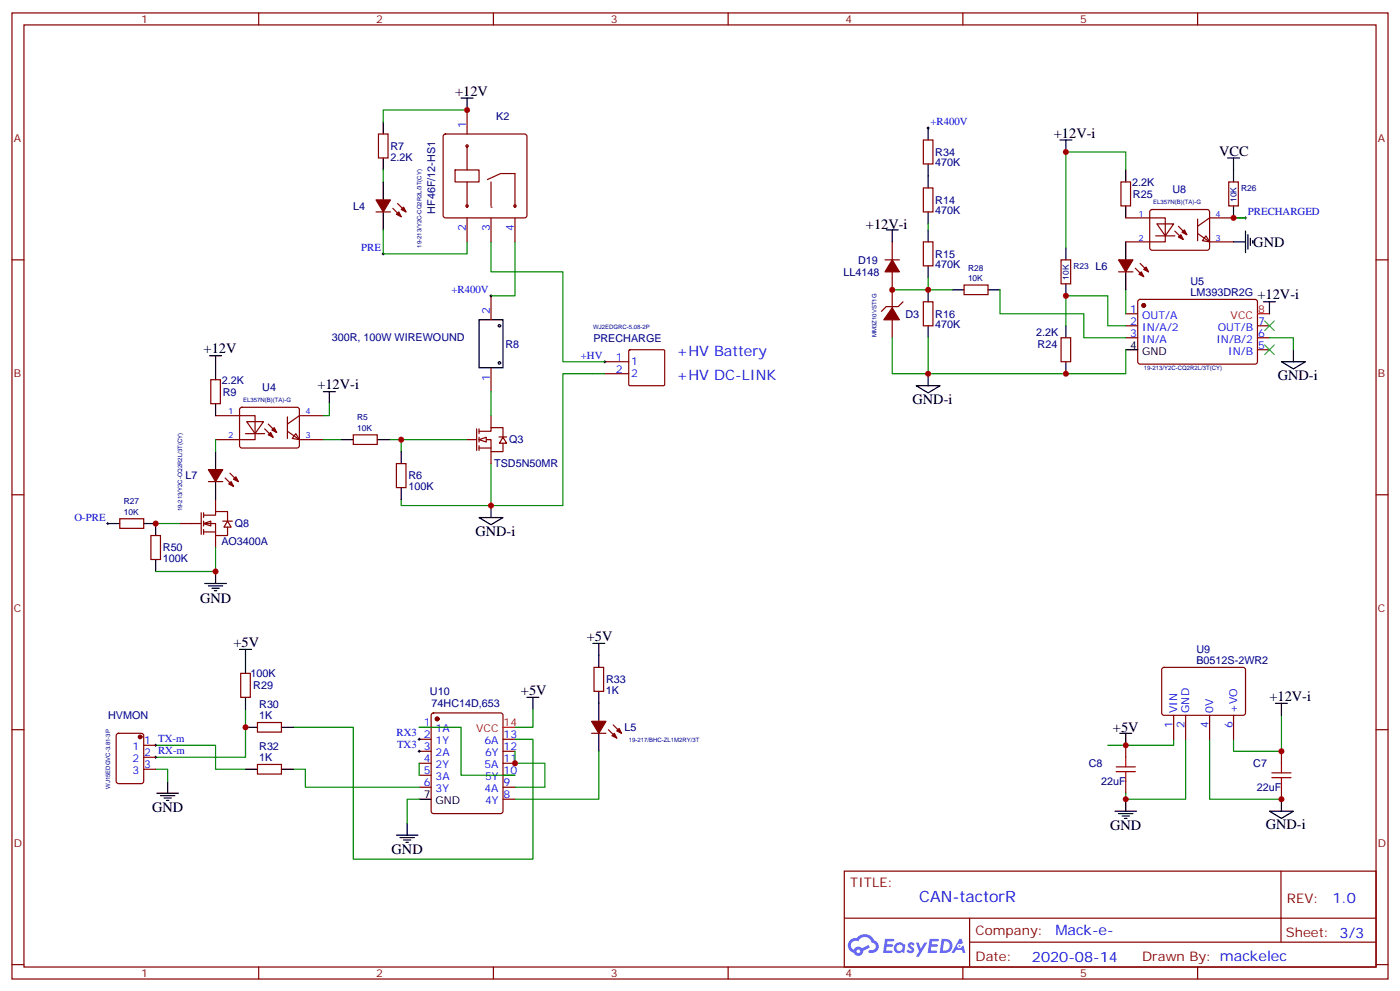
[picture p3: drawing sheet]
<svg xmlns="http://www.w3.org/2000/svg" width="412mm" height="292mm" viewBox="0 0 412 292" stroke-linecap="round" stroke-linejoin="round" font-family="sans-serif">
<g fill="none" stroke="#870000" stroke-width=".35">
<path d="M3.5 3.8h405.4v284.3h-405.4zM7.1 7.3h398.2v277.3h-398.2zM76.2 3.8v3.5M145.3 3.8v3.5M214.5 3.8v3.5M283.6 3.8v3.5M352.8 3.8v3.5M3.5 76.5h3.6M405.3 76.5h3.6M3.5 145.6h3.6M405.3 145.6h3.6M3.5 214.8h3.6"/>
<path d="M405.3 214.8h3.6M248.7 256.4h156.6v28.2h-156.6zM377.3 256.4v20.9M248.7 270.2h156.5M285.6 277.3h119.6M285.6 270.2v14.2M3.5 283.9h3.6M76.2 284.6v3.5M145.3 284.6v3.5M214.5 284.6v3.5M283.6 284.6v3.5M352.8 284.6v3.5"/>
<path d="M405.3 283.9h3.6"/>
</g>
<g fill="#5487ff">
<path d="M267.7 277.6a1.22 1.22 0 0 1 1.7 .2l-.4 .6a.47 .47 0 0 0-.3-.4 .47 .47 0 0 0-.5 .2l.1 .2a1.14 1.14 0 0 1 .8 1.8 1.14 1.14 0 0 1-1.9 0l-.2-.2 .5-.6 .7 .5a.29 .29 0 0 0 .3-.3 .29 .29 0 0 0-.2-.3 1.04 1.04 0 0 1-.6-1.7z"/>
<path d="M260.7 276.3h2.4l.3 .2-.2 .5-1.8 .1-.1 .8h1.5l.3 .4-.3 .4h-1.6l-.2 1.1h1.7l.2 .3-.2 .3-2.6 .1z"/>
<path d="M273.8 276.3h2.4l.3 .2-.1 .5-1.8 .1-.2 .8h1.6l.3 .4-.4 .4h-1.6l-.1 1.1h1.7l.2 .3-.2 .3-2.6 .1z"/>
<path d="M282.6 276.3h.7l.3 1.3-.6 .3a.69 .69 0 0 0-1 .3 .69 .69 0 0 0 .4 .9 .69 .69 0 0 0 .9-.6l.5-.2 .6 2.2h-.8l-.2-.9h-1.8l-.5 .9h-.8z"/>
<path d="M269.8 277.4h.8l.6 1.8 1.1-1.8h.9l-2.6 4.2h-.8l.9-1.5z"/>
<path d="M277.4 276.3l-.6 4.2h1.3a2.11 2.11 0 0 0 2.5-2.1 2.11 2.11 0 0 0-2.5-2.1zM278.1 277.1a1.39 1.39 0 0 1 1.7 1.4 1.39 1.39 0 0 1-1.8 1.3h-.3z"/>
<path d="M263.7 277.9a1.54 1.54 0 0 0-.1 2.2 1.54 1.54 0 0 0 2.2 .1l.6 .3 .3-2.3-.2-.3h-.4a1.49 1.49 0 0 0-2.4 0zM264 278.9a.94 .94 0 0 1 1.8 0 .94 .94 0 0 1-1.8 0z"/>
<path d="M250.4 276.7a2.18 2.18 0 0 0 1.1 3.7 1.44 1.44 0 0 0 1.6 .9 1.44 1.44 0 0 0 1.2-1.4l2-1.1-.5-.7-1.9 1a1.47 1.47 0 0 0-2.4 .4 1.39 1.39 0 0 1-.7-1.9 1.39 1.39 0 0 1 2-.5 2.12 2.12 0 0 1 2.2-1.3 2.12 2.12 0 0 1 1.9 1.7 1.14 1.14 0 0 1 1.1 1.4 1.14 1.14 0 0 1-1.7 .7 .43 .43 0 0 0-.5 .4 .43 .43 0 0 0 .4 .5 1.98 1.98 0 0 0 2.5-1.2 1.98 1.98 0 0 0-1.2-2.6 3.1 3.1 0 0 0-5.3-.6l-.9 .1zM252.3 280a.55 .55 0 0 1 1.1 0 .55 .55 0 0 1-1.1 0z"/>
<circle cx="282.6" cy="278.4" r=".26"/>
</g>
<path d="M174.6 110h-8.8v38.8h-47.6v-1.8M114.7 129.4h22.9M144.6 136.5v12.3" fill="none" stroke="#008700" stroke-width=".35"/>
<path d="M135.8 28.9h3.5M137.6 28.9v3.5" fill="none" stroke="#000" stroke-width=".35"/>
<g fill="none" stroke="#870000" stroke-width=".35">
<path d="M130.8 39.6l.4-.2h23.3l.5 .2 .2 .5v23.3l-.2 .5-.5 .2h-23.3l-.5-.2-.2-.5v-23.3zM137.6 32.4v7M134.1 50h7v3.6h-7zM137.6 43v7M137.6 53.6v7M144.6 53.6v7M151.7 51.1h-4.2l-3.9 1.7M137.6 64.1v7.1M144.6 64.1v7.1M151.7 64.1v7.1"/>
<circle cx="137.6" cy="43" r=".35"/>
<circle cx="137.6" cy="60.6" r=".35"/>
<circle cx="151.7" cy="60.6" r=".35"/>
</g>
<circle cx="144.6" cy="61" r=".18" fill="#870000"/>
<g fill="none" stroke="#870000" stroke-width=".35">
<path d="M151.7 51.1v9.5M137.6 129.4h2.8M140.4 126.2v6.4M141.1 129.4h3.5v3.5h3.6v-2.4M141.1 126.9h3.5v-1h3.6v2.8M141.1 126.2v1.4M141.1 128.7v1.4M141.1 131.2v1.4M141.1 131.9h3.5M144.6 122.3v3.6M144.6 132.9v3.6M147 128.6h2.2"/>
<path d="M148.2 128.7l1 1.8h-2.1zM342.4 196.6l.5-.2 23.6 .1 .4 .6-.1 13-.6 .4h-23.6l-.4-.7v-12.7zM345.7 210.5v7.1M349.2 210.5v7.1M356.3 210.5v7.1M363.4 210.5v7.1M377.5 221.1v3.5M377.5 231.7v3.5"/>
</g>
<path d="M345.7 217.6v1.8h-19.4M349.2 217.6v17.6h-17.6M356.3 217.6v17.6h21.2M377.5 210.5v10.6h-14.1v-3.5" fill="none" stroke="#008700" stroke-width=".35"/>
<path d="M329.8 215.8h3.6M331.6 215.8v3.6M375.7 207h3.5M377.5 207v3.5M328.4 238.8h6.4M329.5 239.5h4.2M331.6 235.2v3.6M373.9 238.8h7.1l-3.5 2.1zM377.5 235.2v3.6M330.6 240.2h2.1M331.3 240.9h.7" fill="none" stroke="#000" stroke-width=".35"/>
<path d="M374.6 228.9h5.7M374.6 227.5h5.7M377.5 224.6v2.9M377.5 228.9v2.8" fill="none" stroke="#a10000" stroke-width=".35"/>
<path d="M141.1 129.4l2.1-.7v1.4z" fill="#fff" stroke="#870000" stroke-width=".35"/>
<g fill="none" stroke="#870000" stroke-width=".35">
<path d="M111.5 39.4h2.8v7.1h-2.8zM117.1 59.9l2.5 2.5M272 55.3h2.8v7.1h-2.8zM330.2 53.6h2.8v7h-2.8zM361.9 53.6h2.9v7h-2.9zM110.8 62.4h4.2M115.7 61.3l2.5 2.5M272 71.2h2.8v7h-2.8zM312.6 76.5h2.8v7h-2.8zM331.6 64.1h11.7v7.1h-11.7M338.9 61.9l.5-.2h16.5l.4 .7-.1 10.8-.6 .5-16.5-.1-.4-.6v-10.6zM340.4 69.4h5.7"/>
<path d="M340.8 65.9h4.9l-2.4 3.5zM346.1 68l2.4 2.5M347.1 66.6l2.5 2.5M352.8 68.7l3.5 2.5h7.1M352.8 64.5v6.3M355.2 69.4l1.1 1.8-2.1-.4zM363.4 64.1h-7.1l-3.5 2.5M144.6 87.1v7M262.8 85.3v5.3M262.8 94.1v5.3M266 88.8l-1.4 1.4h-3.5l-1.5 1.5M272 88.8h2.8v7.1h-2.8z"/>
<path d="M331.6 92.4h3.5M331.6 95.9h3.5M331.6 99.4h3.5M335.4 88.3l.4-.2 34.2 .1 .4 .6v17.9l-.7 .5-34.1-.1-.5-.6v-17.7zM370.4 95.9h3.5M370.4 99.4h3.5M144.6 108.2v7.1M178.2 106.5h7M178.2 110h7M185.3 103.1l.3-.2 10 .1 .2 .3-.1 10-.3 .2h-10l-.2-.3zM370.4 102.9h3.5M63.5 122.3h11.6v7.1h-11.6"/>
<path d="M70.8 120.1l.5-.2h16.5l.4 .7-.1 10.8-.6 .5-16.5-.1-.4-.6v-10.6zM72.3 127.6h5.7M72.7 124.1h4.9l-2.5 3.5zM78 126.2l2.4 2.5M79 124.8l2.5 2.5M84.7 126.9l3.5 2.5h7M84.7 122.7v6.3M87.1 127.6l1.1 1.8-2.1-.4zM95.2 122.3h-7l-3.5 2.5M34.5 216l.4-.2h6.7l.7 .5v13.6l-.4 .7h-7l-.6-.4-.1-13.7zM42.3 219.4h3.6M123.5 214.1h3.5"/>
<path d="M123.5 217.6h3.5M127.2 210l.5-.2h19.8l.5 .2 .2 .5v28.3l-.3 .5-.4 .2h-19.8l-.5-.3-.2-.4v-28.3zM148.2 217.6h3.5M174.3 215.8h4.2M179.2 214.8l2.5 2.4M180.6 213.4l2.5 2.4M42.3 222.9h3.6M42.3 226.4h3.6M123.5 221.1h3.5M123.5 224.6h3.5M123.5 228.2h3.5M123.5 231.7h3.5"/>
<path d="M148.2 221.1h3.5M148.2 224.6h3.5M148.2 228.2h3.5M148.2 231.7h3.5M148.2 235.2h3.5"/>
</g>
<g fill="#870000" stroke="#870000" stroke-width=".35">
<path d="M79 128l.7-.7 .7 1.4z"/>
<path d="M80.1 126.6l.7-.7 .7 1.4z"/>
<path d="M174.3 212.3h4.2l-2.1 3.5z"/>
<path d="M180.3 216.5l.7-.7 .7 1.4z"/>
<path d="M181.7 215.1l.7-.7 .7 1.4z"/>
<path d="M110.8 58.8h4.2l-2.1 3.6z"/>
<path d="M117.5 62.4l.7 1.4-1.4-.7z"/>
<path d="M118.2 61.7l.7-.7 .7 1.4z"/>
<path d="M262.8 90.6l2.1 3.5h-4.6z"/>
<path d="M347.8 69.1l.7 1.4-1.4-.7z"/>
<path d="M348.9 67.7l.7 1.4-1.4-.7z"/>
<circle cx="128.8" cy="211.6" r=".53"/>
<circle cx="41.3" cy="216.9" r=".53"/>
<circle cx="336.9" cy="89.9" r=".53"/>
</g>
<g fill="none" stroke="#000" stroke-width=".35">
<path d="M112.9 35.9v3.5M112.9 46.5v3.5M112.9 53.6v5.2M273.4 51.8v3.5M312.2 41.2h3.5M314 41.2v3.5M331.6 50v3.6M361.6 46.5h3.5M363.4 46.5v7.1M112.9 62.4v5.3M273.4 62.4v3.5M273.4 67.7v3.5"/>
<path d="M273.4 78.2v3.6M314 73v3.5M331.6 60.6v3.5M363.4 71.2h3.5M363.4 60.6v3.5M366.9 68v6.4M367.6 69.1v4.2M368.3 70.1v2.1M369 70.8v.7M141.1 94.1h7.1v14.1h-7.1zM273.4 85.3v3.5M273.4 95.9v3.5"/>
<path d="M314 83.5v3.6M372.2 88.8h3.5M373.9 88.8v3.6M95.2 115.3h3.6M97 115.3v3.5M269.9 113.5h7l-3.5 2.1zM273.4 110v3.5M331.6 102.9h3.5M377.5 106.5h7l-3.5 2.1zM381 102.9v3.6M141.1 152.3h7.1l-3.6 2.1zM144.6 148.8v3.5"/>
<path d="M60.3 171.7h6.4M61.4 172.4h4.2M62.4 173.1h2.2M63.1 173.8h.8M63.5 168.2v3.5M70.6 191.1h3.5M72.3 191.1v3.6M174.6 189.4h3.6M176.4 189.4v3.5M155.2 205.2h3.5M157 205.2v3.6M176.4 207v5.3"/>
<path d="M176.4 215.8v5.3M46.2 233.5h6.4M47.3 234.2h4.2M48.3 234.9h2.1M49 235.6h.7M49.4 229.9v3.6M123.5 235.2h3.5M116.8 245.8h6.3M117.8 246.5h4.3M118.9 247.2h2.1M119.6 247.9h.7M119.9 242.3v3.5"/>
<circle cx="147.1" cy="95.9" r=".35"/>
<circle cx="147.1" cy="106.8" r=".35"/>
</g>
<g fill="none" stroke="#008700" stroke-width=".35">
<path d="M137.6 32.4h-24.7v3.5M112.9 50v3.6M112.9 67.7v7h24.7v-3.5M363.4 64.1h3.5M262.8 99.4v10.6h10.6v-10.6M273.4 81.8v3.5h-10.6M314 95.9v-8.8h12.3v8.8h5.3M331.6 85.3v7.1M373.9 99.4h7.1v3.5M97 118.8v3.5h-1.8M144.6 115.3v7M331.6 102.9v7.1h-58.2"/>
<path d="M95.2 129.4h5.3M118.2 129.4v3.5M45.9 219.4h17.6v7h8.8M72.3 208.8v14.1h-26.4M86.4 214.1h17.7v38.8h52.9v-35.3h-5.3M123.5 214.1h12.3v14.1h15.9M157 208.8v5.3h-5.3M45.9 226.4h3.5v3.5M86.4 226.4h3.6v5.3h33.5M123.5 235.2h-3.6v7.1M123.5 224.6v3.6M151.7 221.1v3.5h8.8v7.1h-8.8"/>
<path d="M176.4 221.1v14.1h-24.7"/>
</g>
<g fill="none" stroke="#000" stroke-width=".29">
<path d="M273 37.7h.8M273.4 37.3v.7M112.5 74.7h.7M112.9 74.4v.7M366.5 64.1h.7M366.9 63.8v.7M144.3 87.1h.7M144.6 86.7v.7M177.8 106.5h.7M178.2 106.1v.7M31.4 154.1h.7M31.7 153.7v.7"/>
<path d="M45.5 219.4h.7M45.9 219v.7M123.1 217.6h.7M123.5 217.2v.7M45.5 222.9h.7M45.9 222.5v.7M123.1 221.1h.7M123.5 220.8v.7"/>
</g>
<path d="M370.4 92.4h3.5M148.2 214.1h3.5" fill="none" stroke="#f00" stroke-width=".35"/>
<g fill="#fff" stroke="#870000" stroke-width=".35">
<path d="M60 154.1l2.1-.7v1.4z"/>
<path d="M67 153.4l1.1 1.8h-2.1z"/>
</g>
<g fill="none" stroke="#870000" stroke-width=".35">
<path d="M272 41.2h2.8v7.1h-2.8zM260.7 76.5h4.2M262.8 71.2v5.3M334.4 79l2.5 2.4M335.8 77.5l2.5 2.5M262.8 80v5.3M284 83.9h7v2.8h-7zM312.6 99.4h2.8v7.1h-2.8zM329.5 80h4.2M62.1 111.8h2.8v7h-2.8zM67.7 139.3l2.5 2.4M104.1 128h7v2.8h-7z"/>
<path d="M116.8 136.5h2.8v7h-2.8zM35.3 152.7h7v2.8h-7zM44.4 157.6h2.9v7.1h-2.9zM52.9 154.1h6.4M59.3 150.9v6.4M60 151.6h3.5v-1h3.5v2.8M60 154.1h3.5v3.5h3.5v-2.4M60 156.6h3.5M60 150.9v1.4M60 153.4v1.4M60 155.9v1.4M61.4 141.7h4.2"/>
<path d="M63.5 147v3.6M63.5 157.6v3.5M65.6 153.4h2.8M66.3 140.7l2.5 2.5M70.9 198.2h2.8v7h-2.8zM175 196.4h2.8v7.1h-2.8zM75.8 212.7h7.1v2.8h-7.1zM331.6 219.4v3.5M75.8 225h7.1v2.8h-7.1zM331.6 229.9v3.6"/>
</g>
<g fill="none" stroke="#000" stroke-width=".35">
<path d="M273.4 37.7v3.5M273.4 48.3v3.5M261.1 67.7h3.5M262.8 67.7v3.5M331.6 71.2v5.3M280.5 85.3h3.5M291 85.3h3.6M314 95.9v3.5M331.6 80v5.3M61.7 104.7h3.6M63.5 104.7v7.1M63.5 118.8v3.5"/>
<path d="M314 106.5v3.5M63.5 132.9v5.3M100.5 129.4h3.6M111.1 129.4h3.6M118.2 132.9v3.6M31.7 154.1h3.6M42.3 154.1h3.6v3.5M63.5 141.7v5.3M118.2 143.5v3.5M45.9 164.7v3.5M72.3 194.7v3.5M176.4 192.9v3.5"/>
<path d="M72.3 205.2v3.6M72.3 214.1h3.5M82.9 214.1h3.5M176.4 203.5v3.5M72.3 226.4h3.5M82.9 226.4h3.5"/>
</g>
<path d="M331.6 50v-5.3h-17.6v28.3M144.6 71.2v8.8h21.2v26.5h12.4M151.7 71.2v15.9h-7.1M273.4 65.9v1.8M273.4 85.3h7.1M294.6 85.3v7.1h24.7v7h12.3M174.6 110h3.6M63.5 129.4v3.5M45.9 154.1h7M63.5 161.1v7.1h-17.6M331.6 233.5v1.7" fill="none" stroke="#008700" stroke-width=".35"/>
<g fill="#870000" stroke="#870000" stroke-width=".35">
<path d="M329.5 76.5h4.2l-2.1 3.5z"/>
<path d="M335.5 80.7l.7-.7 .7 1.4z"/>
<path d="M337.6 78.6l.7 1.4-1.4-.7z"/>
<path d="M61.4 138.2h4.2l-2.1 3.5z"/>
<path d="M67.4 142.5l.7-.8 .7 1.5z"/>
<path d="M68.8 141l.7-.7 .7 1.4z"/>
<path d="M262.8 76.5l2.1 3.5h-4.2z"/>
</g>
<path d="M372.5 94.5l2.9 2.8M375.4 94.5l-2.9 2.8M372.5 101.5l2.9 2.9M375.4 101.5l-2.9 2.9" fill="none" stroke="#3c3" stroke-width=".35"/>
<path d="M328.8 227.1h5.6M328.8 225.7h5.6M331.6 222.9v2.8M331.6 227.1v2.8" fill="none" stroke="#a10000" stroke-width=".35"/>
<g fill="#c00">
<circle cx="118.2" cy="129.4" r=".88"/>
<circle cx="377.5" cy="235.2" r=".88"/>
<circle cx="144.6" cy="148.8" r=".88"/>
<circle cx="331.6" cy="219.4" r=".88"/>
<circle cx="377.5" cy="221.1" r=".88"/>
<circle cx="137.6" cy="32.4" r=".88"/>
<circle cx="151.7" cy="224.6" r=".88"/>
<circle cx="273.4" cy="85.3" r=".88"/>
<circle cx="314" cy="87.1" r=".88"/>
<circle cx="363.4" cy="64.1" r=".88"/>
<circle cx="273.4" cy="110" r=".88"/>
<circle cx="63.5" cy="168.2" r=".88"/>
<circle cx="45.9" cy="154.1" r=".88"/>
<circle cx="262.8" cy="85.3" r=".88"/>
<circle cx="314" cy="110" r=".88"/>
<circle cx="314" cy="44.7" r=".88"/>
<circle cx="72.3" cy="214.1" r=".88"/>
<circle cx="331.6" cy="235.2" r=".88"/>
</g>
<text font-size="4.6" fill="#00f" x="270.8" y="265.4">CAN-tactorR</text>
<g font-size="4.2">
<text x="134.1" y="28.2">+12V</text>
<text x="310.4" y="40.5">+12V-i</text>
<text x="359.1" y="45.8">VCC</text>
<text x="255.1" y="67.3">+12V-i</text>
<text x="369.2" y="72.6">GND</text>
<text x="370.4" y="88.1">+12V-i</text>
<text x="60" y="104">+12V</text>
<text x="376.4" y="111.8">GND-i</text>
<text x="93.5" y="114.6">+12V-i</text>
<text x="268.8" y="118.8">GND-i</text>
<text x="140.1" y="157.6">GND-i</text>
<text x="58.9" y="177.4">GND</text>
<text x="68.8" y="190.4">+5V</text>
<text x="172.9" y="188.7">+5V</text>
<text x="153.5" y="204.5">+5V</text>
<text x="373.9" y="206.3">+12V-i</text>
<text x="327.8" y="215.5">+5V</text>
<text x="44.8" y="239.1">GND</text>
<text x="327" y="244.4">GND</text>
<text x="372.9" y="244.1">GND-i</text>
<text x="115.4" y="251.5">GND</text>
</g>
<g font-size="4.2" fill="#00f">
<text x="199.3" y="104.7">+HV Battery</text>
<text x="199.3" y="111.8">+HV DC-LINK</text>
<text x="392.5" y="265.7">1.0</text>
<text x="310.9" y="275.2">Mack-e-</text>
<text x="304" y="283">2020-08-14</text>
</g>
<g font-size="3.9" fill="#800">
<text x="250.5" y="261">TITLE:</text>
<text x="379.1" y="265.7">REV:</text>
<text x="287.4" y="275.2">Company:</text>
<text x="378.7" y="275.8">Sheet: 3/3</text>
<text x="287.4" y="282.9">Date:</text>
<text x="336.4" y="282.9">Drawn By: mackelec</text>
</g>
<g font-size="3.2" fill="#800">
<text x="41.6" y="6.8">1</text>
<text x="110.8" y="6.8">2</text>
<text x="179.9" y="6.8">3</text>
<text x="249.1" y="6.8">4</text>
<text x="318.2" y="6.8">5</text>
<text x="4.1" y="41.9">A</text>
<text x="405.9" y="41.9">A</text>
<text x="4.1" y="111.1">B</text>
<text x="405.9" y="111.1">B</text>
<text x="4.1" y="180.2">C</text>
<text x="405.9" y="180.2">C</text>
<text x="4.1" y="249.3">D</text>
<text x="405.9" y="249.3">D</text>
<text x="41.6" y="287.6">1</text>
<text x="110.8" y="287.6">2</text>
<text x="179.9" y="287.6">3</text>
<text x="249.1" y="287.6">4</text>
<text x="318.2" y="287.6">5</text>
</g>
<g font-size="3.2" fill="#000080">
<text x="146.2" y="35.3">K2</text>
<text x="115" y="47.3">2.2K</text>
<text x="115" y="44.1">R7</text>
<text x="275.5" y="45.9">R34</text>
<text x="275.5" y="48.8">470K</text>
<text x="333.5" y="54.7">2.2K</text>
<text x="333.7" y="58.2">R25</text>
<text x="345.4" y="56.9">U8</text>
<text x="104" y="61.7">L4</text>
<text x="128.1" y="62.9" transform="rotate(-90 128.1 62.9)">HF46F/12-HS1</text>
<text x="275.5" y="63">470K</text>
<text x="275.5" y="60">R14</text>
<text x="252.7" y="77.6">D19</text>
<text x="275.5" y="75.9">R15</text>
<text x="248.5" y="81.2">LL4148</text>
<text x="275.5" y="78.8">470K</text>
<text x="322.7" y="79.4">L6</text>
<text x="350.7" y="83.8">U5</text>
<text x="350.7" y="87.1">LM393DR2G</text>
<text x="266.7" y="93.5">D3</text>
<text x="275.5" y="93.5">R16</text>
<text x="97.7" y="100.2">300R, 100W WIREWOUND</text>
<text x="174.8" y="100.5">PRECHARGE</text>
<text x="275.5" y="96.5">470K</text>
<text x="305.2" y="98.8">2.2K</text>
<text x="148.9" y="102.3">R8</text>
<text x="305.7" y="102.3">R24</text>
<text x="65.4" y="112.9">2.2K</text>
<text x="65.6" y="116.4">R9</text>
<text x="77.3" y="115.1">U4</text>
<text x="150" y="130.5">Q3</text>
<text x="145.6" y="137.5">TSD5N50MR</text>
<text x="54.6" y="141.1">L7</text>
<text x="120.3" y="141">R6</text>
<text x="120.3" y="144.2">100K</text>
<text x="69.1" y="155.2">Q8</text>
<text x="65.2" y="160.5">AO3400A</text>
<text x="48" y="165.4">100K</text>
<text x="48" y="162.2">R50</text>
<text x="352.4" y="195.4">B0512S-2WR2</text>
<text x="352.4" y="192.1">U9</text>
<text x="73.8" y="199.4">100K</text>
<text x="74.6" y="202.9">R29</text>
<text x="178.5" y="201.1">R33</text>
<text x="76.4" y="208.4">R30</text>
<text x="126.7" y="204.6">U10</text>
<text x="127.2" y="208.1">74HC14D,653</text>
<text x="178.5" y="204.3">1K</text>
<text x="31.9" y="211.6">HVMON</text>
<text x="76.4" y="211.6">1K</text>
<text x="183.9" y="215.2">L5</text>
<text x="76.4" y="220.7">R32</text>
<text x="76.4" y="223.9">1K</text>
<text x="320.7" y="225.8">C8</text>
<text x="369.2" y="225.8">C7</text>
<text x="324.3" y="231.1">22uF</text>
<text x="370.2" y="232.8">22uF</text>
</g>
<g font-size="3.2" fill="#00f">
<text x="137.2" y="37.7" transform="rotate(-90 137.2 37.7)">1</text>
<text x="274.1" y="36.8">+R400V</text>
<text x="367.6" y="63.3">PRECHARGED</text>
<text x="137.2" y="67.9" transform="rotate(-90 137.2 67.9)">2</text>
<text x="144.3" y="67.9" transform="rotate(-90 144.3 67.9)">3</text>
<text x="151.3" y="67.9" transform="rotate(-90 151.3 67.9)">4</text>
<text x="106.4" y="73.8">PRE</text>
<text x="133" y="86.2">+R400V</text>
<text x="144.3" y="92.4" transform="rotate(-90 144.3 92.4)">2</text>
<text x="332.9" y="92">1</text>
<text x="332.9" y="95.5">2</text>
<text x="336.4" y="93.8">OUT/A</text>
<text x="370.6" y="95.5">7</text>
<text x="332.9" y="99.1">3</text>
<text x="336.4" y="97.3">IN/A/2</text>
<text x="336.4" y="100.8">IN/A</text>
<text x="358.3" y="100.8">IN/B/2</text>
<text x="358.7" y="97.3">OUT/B</text>
<text x="370.6" y="99.1">6</text>
<text x="171.1" y="105.6">+HV</text>
<text x="181.4" y="106.1">1</text>
<text x="185.9" y="107.5">1</text>
<text x="361.8" y="104.4">IN/B</text>
<text x="370.6" y="102.6">5</text>
<text x="144.3" y="112" transform="rotate(-90 144.3 112)">1</text>
<text x="181.4" y="109.6">2</text>
<text x="185.9" y="111.1">2</text>
<text x="21.9" y="153.2">O-PRE</text>
<text x="346.8" y="209.8" transform="rotate(-90 346.8 209.8)">VIN</text>
<text x="350.3" y="209.8" transform="rotate(-90 350.3 209.8)">GND</text>
<text x="357.4" y="209.8" transform="rotate(-90 357.4 209.8)">0V</text>
<text x="364.4" y="209.8" transform="rotate(-90 364.4 209.8)">+VO</text>
<text x="124.8" y="213.7">1</text>
<text x="128.3" y="215.5">1A</text>
<text x="345.4" y="214.3" transform="rotate(-90 345.4 214.3)">1</text>
<text x="348.9" y="214.3" transform="rotate(-90 348.9 214.3)">2</text>
<text x="356" y="214.3" transform="rotate(-90 356 214.3)">4</text>
<text x="363" y="214.3" transform="rotate(-90 363 214.3)">6</text>
<text x="39" y="220.8">1</text>
<text x="42.5" y="219">1 TX-m</text>
<text x="116.8" y="216.7">RX3</text>
<text x="117" y="220.2">TX3</text>
<text x="124.8" y="217.2">2</text>
<text x="124.8" y="220.8">3</text>
<text x="128.3" y="219">1Y</text>
<text x="142.7" y="219">6A</text>
<text x="148.3" y="220.8">12</text>
<text x="148.3" y="217.2">13</text>
<text x="39" y="224.3">2</text>
<text x="39" y="227.8">3</text>
<text x="42.5" y="222.5">2 RX-m</text>
<text x="42.5" y="226.1">3</text>
<text x="124.8" y="224.3">4</text>
<text x="124.8" y="227.8">5</text>
<text x="128.3" y="222.5">2A</text>
<text x="128.3" y="226.1">2Y</text>
<text x="142.7" y="226.1">5A</text>
<text x="142.9" y="222.5">6Y</text>
<text x="148.3" y="227.8">10</text>
<text x="148.3" y="224.3">11</text>
<text x="124.8" y="231.4">6</text>
<text x="128.3" y="229.6">3A</text>
<text x="128.3" y="233.1">3Y</text>
<text x="142.7" y="233.1">4A</text>
<text x="142.9" y="229.6">5Y</text>
<text x="148.3" y="231.4">9</text>
<text x="142.9" y="236.6">4Y</text>
<text x="148.3" y="234.9">8</text>
</g>
<g font-size="3.2" fill="#f00">
<text x="362.5" y="93.8">VCC</text>
<text x="370.6" y="92">8</text>
<text x="140.3" y="215.5">VCC</text>
<text x="148.3" y="213.7">14</text>
</g>
<g font-size="3.2">
<text x="332.9" y="102.6">4</text>
<text x="336.4" y="104.4">GND</text>
<text x="124.8" y="234.9">7</text>
<text x="128.3" y="236.6">GND</text>
</g>
<g font-size="2.5" fill="#000080">
<text x="364.3" y="59.4" transform="rotate(-90 364.3 59.4)">10K</text>
<text x="365.6" y="56.2">R26</text>
<text x="285.1" y="82.8">10K</text>
<text x="285.1" y="79.8">R28</text>
<text x="314.9" y="82.4" transform="rotate(-90 314.9 82.4)">10K</text>
<text x="316.2" y="79.2">R23</text>
<text x="105.2" y="123.8">R5</text>
<text x="105.2" y="126.9">10K</text>
<text x="36.4" y="148.4">R27</text>
<text x="36.4" y="151.6">10K</text>
</g>
<g font-size="2.5" fill="#00f">
<text x="335.3" y="63.8">1</text>
<text x="358.1" y="63.8">4</text>
<text x="335.3" y="70.8">2</text>
<text x="358.1" y="70.8">3</text>
<text x="67.2" y="122">1</text>
<text x="90" y="122">4</text>
<text x="67.2" y="129">2</text>
<text x="90" y="129">3</text>
</g>
<g font-size="1.8" fill="#000080">
<text x="339.7" y="60">EL357N(B)(TA)-G</text>
<text x="124.1" y="72.9" transform="rotate(-90 124.1 72.9)">19-213/Y2C-CQ2R2L/3T(CY)</text>
<text x="174.8" y="96.8">WJ2EDGRC-5.08-2P</text>
<text x="258.2" y="99.1" transform="rotate(-90 258.2 99.1)">MM3Z10VST1G</text>
<text x="336.9" y="108.9">19-213/Y2C-CQ2R2L/3T(CY)</text>
<text x="71.6" y="118.2">EL357N(B)(TA)-G</text>
<text x="53.6" y="150.5" transform="rotate(-90 53.6 150.5)">19-213/Y2C-CQ2R2L/3T(CY)</text>
<text x="185.2" y="218.4">19-217/BHC-ZL1M2RY/3T</text>
<text x="32.4" y="232.2" transform="rotate(-90 32.4 232.2)">WJ15EDGVC-3.81-3P</text>
</g>
</svg>
